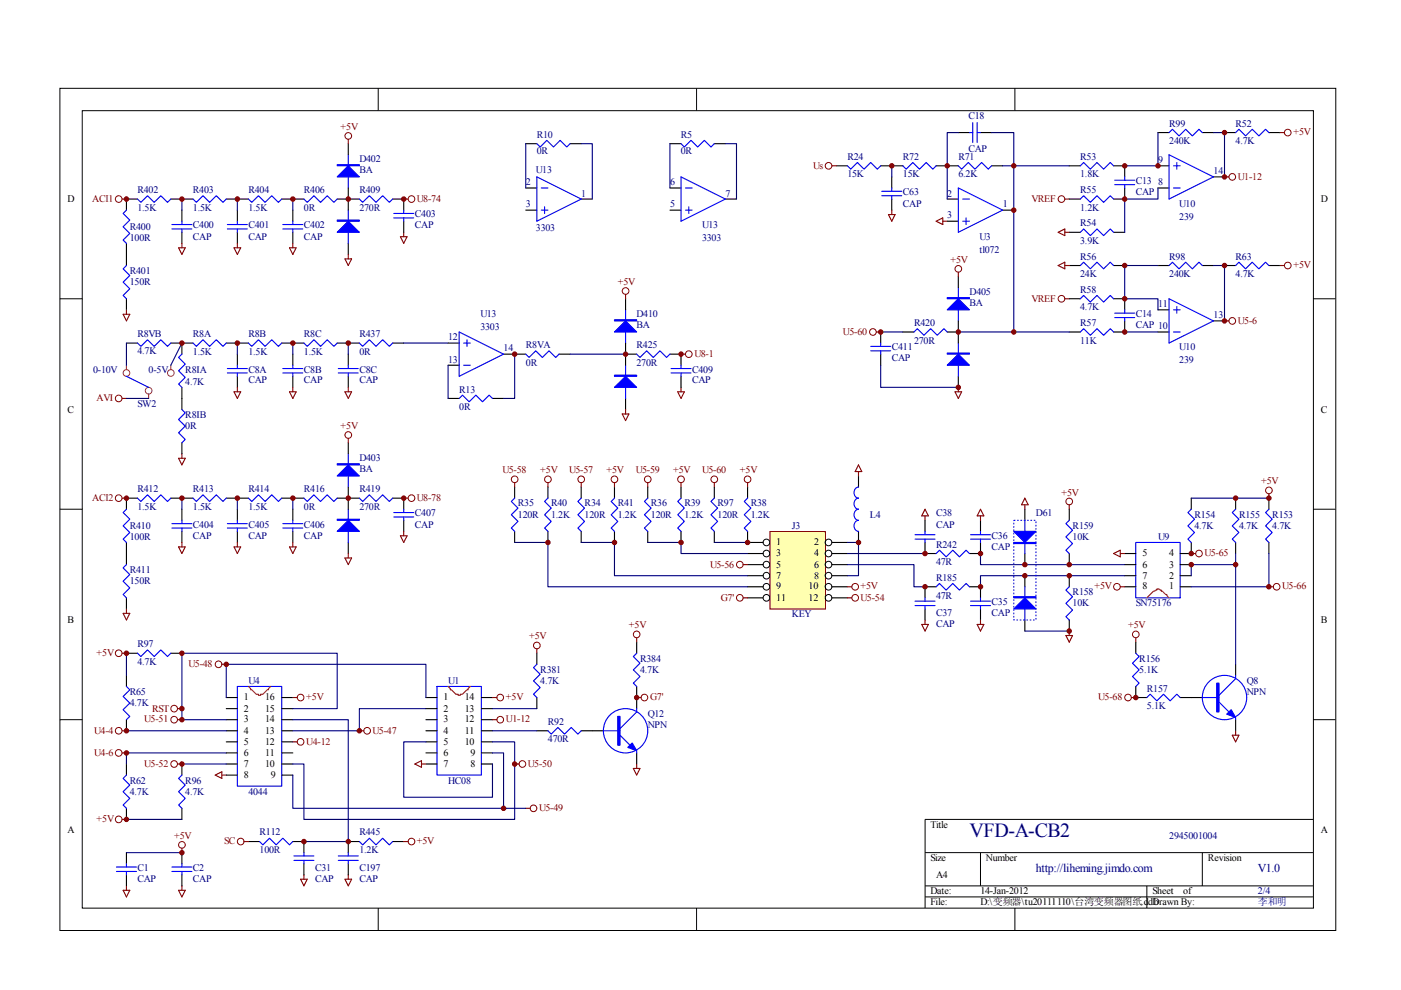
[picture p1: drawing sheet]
<svg xmlns="http://www.w3.org/2000/svg" width="297mm" height="210mm" viewBox="0 0 297 210" stroke-linecap="round" stroke-linejoin="round" font-family="sans-serif">
<g fill="none" stroke="#000" stroke-width=".21">
<path d="M12.7 18.7h270.5v178.6h-270.5zM80.2 18.7v4.7M147.7 18.7v4.7M215.2 18.7v4.7M17.4 23.5h261.1v169h-261.1zM12.7 63.3h4.7M278.4 63.3h4.7M12.7 108h4.7M278.4 108h4.7M12.7 152.6h4.7M278.4 152.6h4.7M278.4 173.7h-82.3v18.8"/>
<path d="M80.2 192.5v4.7M147.7 192.5v4.7M196.1 180.8h82.3M196.1 187.8h82.3M196.1 190.2h82.3M207.9 180.8v7M215.2 192.5v4.7M243.2 187.8v4.7M254.9 180.8v7"/>
</g>
<g fill="none" stroke="#000" stroke-width=".23">
<path d="M73.8 30.5v2.3M73.8 39.9v4.7M177.3 35.2h2.4M186.7 35.2h4.7M189.1 37.5v2.4M198.5 35.2h4.7M203.2 28.1h2.3M207.9 28.1h2.3M210.2 35.2h2.4M226.7 35.2h2.3M236.1 35.2h2.4v2.3M238.5 39.9v2.3h-2.4"/>
<path d="M245.5 39.9h2.4M245.5 35.2h2.4M245.5 28.1h2.4M254.9 28.1h2.4M257.3 37.5h2.3M259.6 28.1h2.4M269 28.1h2.4M26.8 51.6v4.7M29.2 42.2h-2.4v2.4M36.2 42.2h4.7M38.6 44.6v2.3M38.6 49.3v2.3"/>
<path d="M48 42.2h4.7M50.3 44.6v2.3M50.3 49.3v2.3M59.7 42.2h4.7M62.1 44.6v2.3M62.1 49.3v2.3M71.5 42.2h4.7M73.8 51.6v2.3M83.2 42.2h2.4v2.4M85.6 46.9v2.4M189.1 42.2v2.4M200.8 42.2h2.4"/>
<path d="M200.8 46.9h2.4M203.2 58.6v2.4M212.6 44.6h2.3M226.7 42.2h2.3M226.7 56.3h2.3M226.7 49.3h2.3M236.1 56.3h2.4M236.1 49.3h2.4M245.5 56.3h2.4M254.9 56.3h2.4M259.6 56.3h2.4M269 56.3h2.4"/>
<path d="M26.8 63.3v2.4M26.8 72.7h2.4M36.2 72.7h4.7M38.6 72.7v2.4M48 72.7h4.7M50.3 75.1v2.3M50.3 79.8v2.3M59.7 72.7h4.7M62.1 75.1v2.3M62.1 79.8v2.3M71.5 72.7h4.7M73.8 75.1v2.3"/>
<path d="M73.8 79.8v2.3M83.2 72.7h2.4M95 77.4h2.4M95 72.7h2.4M106.8 75.1h4.7M118.5 75.1h2.4M132.6 75.1h2.4M132.6 63.3v2.4M132.6 72.7v4.7M142 75.1h2.4v2.3M144.4 79.8v2.3M186.7 70.4v2.3"/>
<path d="M186.7 75.1v2.3M191.4 70.4h2.4M200.8 70.4h2.4M203.2 68v4.7M203.2 79.8v2.3M226.7 70.4h2.3M226.7 63.3h2.3M236.1 63.3h2.4v2.4M238.5 68v2.4h-2.4M245.5 70.4h2.4M245.5 65.7h2.4M257.3 68h2.3"/>
<path d="M38.6 82.1v2.4M73.8 93.9v2.3M132.6 84.5v2.3M26.8 115v4.7M29.2 105.6h-2.4v2.4M36.2 105.6h4.7M38.6 108v2.3M38.6 112.7v2.3M48 105.6h4.7M50.3 108v2.3M50.3 112.7v2.3M59.7 105.6h4.7"/>
<path d="M62.1 108v2.3M62.1 112.7v2.3M71.5 105.6h4.7M73.8 103.3v4.7M73.8 115v2.4M83.2 105.6h2.4v2.4M85.6 110.3v2.4M196.1 117.4h2.4M205.5 117.4h2.4M238.5 117.4h2.3M238.5 119.7h2.3M250.2 117.4h2.4"/>
<path d="M250.2 119.7h2.4M26.8 126.8v2.3M26.8 138.5h2.4M36.2 138.5h2.4M113.8 138.5v2.4M135 136.2v2.3M196.1 129.1v2.4M198.5 124.4h-2.4v2.4M205.5 124.4h2.4M238.5 124.4h2.3M238.5 122.1h2.3M240.8 136.2v2.3"/>
<path d="M250.2 124.4h2.4M250.2 122.1h2.4M26.8 143.2v2.3M26.8 152.6v2.3M48 147.9h2.3M48 150.2h2.3M48 152.6h2.3M48 154.9h2.3M48 157.3h2.3M48 159.6h2.3M59.7 147.9h2.4M59.7 150.2h2.4"/>
<path d="M59.7 152.6h2.4M59.7 154.9h2.4M59.7 157.3h2.4M59.7 159.6h2.4M90.3 147.9h2.4M90.3 150.2h2.4M90.3 152.6h2.4M90.3 154.9h2.4M90.3 157.3h2.4M90.3 159.6h2.4M102.1 147.9h2.3M102.1 150.2h2.3"/>
<path d="M102.1 152.6h2.3M102.1 154.9h2.3M102.1 157.3h2.3M102.1 159.6h2.3M113.8 154.9h2.4M113.8 147.9v2.3M123.2 154.9h4.7M135 145.5v4.7M135 159.6v2.4M240.8 145.5v2.4h2.4M250.2 147.9h2.4M26.8 162v2.3"/>
<path d="M26.8 171.4v2.3M38.6 162v2.3M38.6 171.4v2.3M48 162h2.3M48 164.3h2.3M52.7 178.4h2.3M59.7 162h2.4M59.7 164.3h2.4M62.1 178.4h2.3v2.4M76.2 178.4h-2.4v2.4M83.2 178.4h2.4M90.3 162h2.4"/>
<path d="M102.1 162h2.3M26.8 180.8v2.3M26.8 185.5v2.3M38.6 180.8v2.3M38.6 185.5v2.3M64.4 183.1v2.4M73.8 183.1v2.4"/>
</g>
<g fill="none" stroke="#00f" stroke-width=".23">
<path d="M73.8 32.8v7.1M179.7 35.2l.7 .7 1.4-1.4 1.4 1.4 1.4-1.4 1.4 1.4 .7-.7M189.1 39.9v.7M191.4 35.2l.7 .7 1.4-1.4 1.5 1.4 1.4-1.4 1.4 1.4 .7-.7M203.2 35.2l.7 .7 1.4-1.4 1.4 1.4 1.4-1.4 1.4 1.4 .7-.7M203.2 39.9l9.4 4.7-9.4 4.7zM205.5 28.1h.7M206.2 26v4.2M207.2 28.1h.7M207.2 26v4.2M229 35.2l.8-.7 1.4 1.4 1.4-1.4 1.4 1.4 1.4-1.4 .7 .7M236.3 39.2h4.3"/>
<path d="M236.3 38.2h4.3M238.5 37.5v.7M238.5 39.2v.7M247.9 28.1l.7-.7 1.4 1.4 1.4-1.4 1.4 1.4 1.4-1.4 .7 .7M247.9 32.8l9.4 4.7-9.4 4.7zM248.8 39.9h1.4M248.8 35.2h1.4M249.5 34.5v1.4M262 28.1l.7-.7 1.4 1.4 1.4-1.4 1.4 1.4 1.4-1.4 .7 .7M26.8 44.6l-.7 .7 1.4 1.4-1.4 1.4 1.4 1.4-1.4 1.4 .7 .7M26.8 56.3l-.7 .7 1.4 1.4-1.4 1.4 1.4 1.4-1.4 1.4 .7 .7M29.2 42.2l.7 .7 1.4-1.4 1.4 1.4 1.4-1.4 1.4 1.4 .7-.7"/>
<path d="M36.4 47.6h4.3M36.4 48.5h4.3M38.6 46.9v.7M38.6 48.5v.8M40.9 42.2l.7 .7 1.4-1.4 1.4 1.4 1.5-1.4 1.4 1.4 .7-.7M48.2 47.6h4.2M48.2 48.5h4.2M50.3 46.9v.7M50.3 48.5v.8M52.7 42.2l.7 .7 1.4-1.4 1.4 1.4 1.4-1.4 1.4 1.4 .7-.7M60 47.6h4.2M60 48.5h4.2"/>
<path d="M62.1 46.9v.7M62.1 48.5v.8M64.4 42.2l.7 .7 1.5-1.4 1.4 1.4 1.4-1.4 1.4 1.4 .7-.7M73.8 44.6v7M76.2 42.2l.7 .7 1.4-1.4 1.4 1.4 1.4-1.4 1.4 1.4 .7-.7M83.5 45.3h4.2M83.5 46.2h4.2M85.6 44.6v.7M85.6 46.2v.7M187 40.6h4.2M187 41.5h4.2M189.1 41.5v.7"/>
<path d="M204.1 42.2h1.4M204.1 46.9h1.4M204.8 46.2v1.4M229 42.2l.8-.7 1.4 1.4 1.4-1.4 1.4 1.4 1.4-1.4 .7 .7M229 56.3l.8-.7 1.4 1.4 1.4-1.4 1.4 1.4 1.4-1.4 .7 .7M229 49.3l.8-.8 1.4 1.5 1.4-1.5 1.4 1.5 1.4-1.5 .7 .8M247.9 56.3l.7-.7 1.4 1.4 1.4-1.4 1.4 1.4 1.4-1.4 .7 .7M262 56.3l.7-.7 1.4 1.4 1.4-1.4 1.4 1.4 1.4-1.4 .7 .7M29.2 72.7l.7 .7 1.4-1.4 1.4 1.4 1.4-1.4 1.4 1.4 .7-.7M38.6 75.1l-.7 .7 1.4 1.4-1.4 1.4 1.4 1.4-1.4 1.4 .7 .7M40.9 72.7l.7 .7 1.4-1.4 1.4 1.4 1.5-1.4 1.4 1.4 .7-.7M48.2 78.1h4.2"/>
<path d="M48.2 79.1h4.2M50.3 77.4v.7M50.3 79.1v.7M52.7 72.7l.7 .7 1.4-1.4 1.4 1.4 1.4-1.4 1.4 1.4 .7-.7M60 78.1h4.2M60 79.1h4.2M62.1 77.4v.7M62.1 79.1v.7M64.4 72.7l.7 .7 1.5-1.4 1.4 1.4 1.4-1.4 1.4 1.4 .7-.7M71.7 78.1h4.3M71.7 79.1h4.3M73.8 77.4v.7"/>
<path d="M73.8 79.1v.7M76.2 72.7l.7 .7 1.4-1.4 1.4 1.4 1.4-1.4 1.4 1.4 .7-.7M97.4 70.4l9.4 4.7-9.4 4.7zM98.3 77.4h1.4M98.3 72.7h1.4M99 72v1.4M111.5 75.1l.7 .7 1.4-1.4 1.4 1.4 1.4-1.4 1.4 1.4 .7-.7M132.6 65.7v7M132.6 77.4v7.1M135 75.1l.7 .7 1.4-1.4 1.4 1.4 1.4-1.4 1.4 1.4 .7-.7M142.3 78.1h4.2M142.3 79.1h4.2"/>
<path d="M144.4 77.4v.7M144.4 79.1v.7M184.6 74.4h4.2M184.6 73.4h4.2M186.7 72.7v.7M186.7 74.4v.7M193.8 70.4l.7-.7 1.4 1.4 1.4-1.4 1.4 1.4 1.4-1.4 .7 .7M203.2 61v7M203.2 72.7v7.1M229 70.4l.8-.7 1.4 1.4 1.4-1.4 1.4 1.4 1.4-1.4 .7 .7M229 63.3l.8-.7 1.4 1.4 1.4-1.4 1.4 1.4 1.4-1.4 .7 .7M236.3 67.3h4.3"/>
<path d="M236.3 66.4h4.3M238.5 65.7v.7M238.5 67.3v.7M247.9 63.3l9.4 4.7-9.4 4.7zM248.8 70.4h1.4M248.8 65.7h1.4M249.5 65v1.4M73.8 96.2v7.1M26.8 108l-.7 .7 1.4 1.4-1.4 1.4 1.4 1.4-1.4 1.4 .7 .7M26.8 119.7l-.7 .7 1.4 1.4-1.4 1.4 1.4 1.4-1.4 1.5 .7 .7M29.2 105.6l.7 .7 1.4-1.4 1.4 1.4 1.4-1.4 1.4 1.4 .7-.7M36.4 111h4.3"/>
<path d="M36.4 112h4.3M38.6 110.3v.7M38.6 112v.7M40.9 105.6l.7 .7 1.4-1.4 1.4 1.4 1.5-1.4 1.4 1.4 .7-.7M48.2 111h4.2M48.2 112h4.2M50.3 110.3v.7M50.3 112v.7M52.7 105.6l.7 .7 1.4-1.4 1.4 1.4 1.4-1.4 1.4 1.4 .7-.7M60 111h4.2M60 112h4.2M62.1 110.3v.7"/>
<path d="M62.1 112v.7M64.4 105.6l.7 .7 1.5-1.4 1.4 1.4 1.4-1.4 1.4 1.4 .7-.7M73.8 108v7M76.2 105.6l.7 .7 1.4-1.4 1.4 1.4 1.4-1.4 1.4 1.4 .7-.7M83.5 108.7h4.2M83.5 109.6h4.2M85.6 108v.7M85.6 109.6v.7M198.5 117.4l.7-.7 1.4 1.4 1.4-1.4 1.4 1.4 1.4-1.4 .7 .7M240.8 115h9.4v11.8h-9.4zM29.2 138.5l.7 .7 1.4-1.4 1.4 1.4 1.4-1.4 1.4 1.4 .7-.7M135 138.5l-.7 .7 1.4 1.4-1.4 1.4 1.4 1.4-1.4 1.4 .7 .7"/>
<path d="M194 128.4h4.2M194 127.5h4.2M196.1 126.8v.7M196.1 128.4v.7M198.5 124.4l.7-.7 1.4 1.4 1.4-1.4 1.4 1.4 1.4-1.4 .7 .7M240.8 138.5l.7 .7-1.4 1.4 1.4 1.4-1.4 1.4 1.4 1.4-.7 .7M26.8 145.5l.7 .8-1.4 1.4 1.4 1.4-1.4 1.4 1.4 1.4-.7 .7M50.3 145.5h9.4v21.2h-9.4zM92.7 145.5h9.4v18.8h-9.4zM113.8 140.9l-.7 .7 1.4 1.4-1.4 1.4 1.4 1.4-1.4 1.4 .7 .7M116.2 154.9l.7 .7 1.4-1.4 1.4 1.4 1.4-1.4 1.4 1.4 .7-.7M127.9 154.9h3.6"/>
<path d="M131.5 155.9l2.1 2.1M135 150.2v.7l-3.5 3.6M135 159.2v.4M243.2 147.9l.7-.7 1.4 1.4 1.4-1.4 1.4 1.4 1.4-1.4 .7 .7M26.8 164.3l-.7 .7 1.4 1.5-1.4 1.4 1.4 1.4-1.4 1.4 .7 .7M38.6 164.3l-.7 .7 1.4 1.5-1.4 1.4 1.4 1.4-1.4 1.4 .7 .7M55 178.4l.7 .7 1.4-1.4 1.5 1.4 1.4-1.4 1.4 1.4 .7-.7M76.2 178.4l.7 .7 1.4-1.4 1.4 1.4 1.4-1.4 1.4 1.4 .7-.7M24.7 183.8h4.2M24.7 184.8h4.2M26.8 183.1v.7M26.8 184.8v.7"/>
<path d="M36.4 183.8h4.3M36.4 184.8h4.3M38.6 183.1v.7M38.6 184.8v.7M62.3 181.5h4.3M62.3 182.4h4.3M64.4 180.8v.7M64.4 182.4v.7M71.7 181.5h4.3M71.7 182.4h4.3M73.8 180.8v.7M73.8 182.4v.7"/>
<circle cx="132.6" cy="154.9" r="4.7"/>
</g>
<g fill="none" stroke="#800000" stroke-width=".21">
<circle cx="73.8" cy="28.8" r=".71"/>
<circle cx="175.7" cy="35.2" r=".71"/>
<circle cx="261.3" cy="37.5" r=".71"/>
<circle cx="273" cy="28.1" r=".71"/>
<circle cx="25.2" cy="42.2" r=".71"/>
<circle cx="87.2" cy="42.2" r=".71"/>
<circle cx="203.2" cy="57" r=".71"/>
<circle cx="225.1" cy="42.2" r=".71"/>
<circle cx="273" cy="56.3" r=".71"/>
<circle cx="132.6" cy="61.7" r=".71"/>
<circle cx="146" cy="75.1" r=".71"/>
<circle cx="185.1" cy="70.4" r=".71"/>
<circle cx="225.1" cy="63.3" r=".71"/>
<circle cx="261.3" cy="68" r=".71"/>
<circle cx="25.2" cy="84.5" r=".71"/>
<circle cx="73.8" cy="92.2" r=".71"/>
<circle cx="25.2" cy="105.6" r=".71"/>
<circle cx="87.2" cy="105.6" r=".71"/>
<circle cx="25.2" cy="138.5" r=".71"/>
<circle cx="113.8" cy="136.9" r=".71"/>
<circle cx="135" cy="134.5" r=".7"/>
<circle cx="25.2" cy="159.6" r=".71"/>
<circle cx="25.2" cy="154.9" r=".71"/>
<circle cx="36.9" cy="152.6" r=".71"/>
<circle cx="36.9" cy="150.2" r=".71"/>
<circle cx="46.3" cy="140.8" r=".71"/>
<circle cx="63.7" cy="147.9" r=".71"/>
<circle cx="77.8" cy="154.9" r=".7"/>
<circle cx="106.1" cy="152.6" r=".71"/>
<circle cx="106.1" cy="147.9" r=".71"/>
<circle cx="136.6" cy="147.9" r=".7"/>
<circle cx="25.2" cy="173.7" r=".71"/>
<circle cx="36.9" cy="162" r=".71"/>
<circle cx="38.6" cy="179.1" r=".71"/>
<circle cx="51" cy="178.4" r=".71"/>
<circle cx="87.2" cy="178.4" r=".71"/>
<circle cx="110.8" cy="162" r=".71"/>
<circle cx="113.1" cy="171.4" r=".7"/>
</g>
<g fill="none" stroke="#800000" stroke-width=".23">
<path d="M73.8 29.5v1M176.4 35.2h.9M259.6 37.5h1M271.4 28.1h.9M25.9 42.2h.9M37.9 52.5h1.4l-.7 1.4zM38.6 51.6v.9M49.6 52.5h1.4l-.7 1.4zM50.3 51.6v.9M61.4 52.5h1.4l-.7 1.4zM62.1 51.6v.9M73.1 54.9h1.4l-.7 1.4z"/>
<path d="M73.8 53.9v1M84.9 50.2h1.4l-.7 1.4zM85.6 42.2h.9M85.6 49.3v.9M188.4 45.5h1.4l-.7 1.4zM189.1 44.6v.9M198.5 46.9l1.4-.7v1.4zM199.9 46.9h.9M203.2 57.7v.9M224.3 49.3l1.5-.8v1.5zM224.3 56.3l1.5-.7v1.4zM225.8 42.2h.9"/>
<path d="M225.8 49.3h.9M225.8 56.3h.9M271.4 56.3h.9M26.1 66.6h1.4l-.7 1.4zM26.8 65.7v.9M132.6 62.4v.9M144.4 75.1h.9M185.8 70.4h.9M225.8 63.3h.9M259.6 68h1M25.9 84.5h.9M37.9 97.2h1.4l-.7 1.4z"/>
<path d="M38.6 96.2v1M49.6 83.1h1.4l-.7 1.4zM50.3 82.1v1M61.4 83.1h1.4l-.7 1.4zM62.1 82.1v1M73.1 83.1h1.4l-.7 1.4zM73.8 82.1v1M73.8 92.9v1M131.9 87.8h1.4l-.7 1.4zM132.6 86.8v1M143.7 83.1h1.4l-.7 1.4zM144.4 82.1v1"/>
<path d="M202.5 83.1h1.4l-.7 1.4zM203.2 82.1v1M25.9 105.6h.9M37.9 116h1.4l-.7 1.4zM38.6 115v1M49.6 116h1.4l-.7 1.4zM50.3 115v1M61.4 116h1.4l-.7 1.4zM62.1 115v1M73.1 118.3h1.4l-.7 1.4zM73.8 117.4v.9M84.9 113.6h1.4l-.7 1.4z"/>
<path d="M85.6 112.7v.9M85.6 105.6h.9M25.9 138.5h.9M26.1 130h1.4l-.7 1.5zM26.8 129.1v.9M113.8 137.6v.9M135 135.2v1M25.9 154.9h.9M25.9 159.6h.9M37.6 152.6h1M37.6 150.2h1M47 140.9h1"/>
<path d="M62.1 147.9h.9M76.2 154.9h.9M104.4 147.9h1M104.4 152.6h1M135 147.9h.9M25.9 173.7h.9M37.6 162h1M38.6 179.8v1M45.6 164.3l1.4-.7v1.4zM47 164.3h1M51.7 178.4h1M85.6 178.4h.9"/>
<path d="M88 162l1.4-.7v1.4zM89.4 162h.9M109.1 162h1M111.5 171.4h.9M134.3 162.9h1.4l-.7 1.4zM135 162v.9M26.1 188.8h1.4l-.7 1.4zM26.8 187.8v1M37.9 188.8h1.4l-.7 1.4zM38.6 187.8v1M63.7 186.4h1.4l-.7 1.4zM64.4 185.5v.9"/>
<path d="M73.1 186.4h1.4l-.7 1.4zM73.8 185.5v.9"/>
</g>
<g fill="#00f" stroke="#00f" stroke-width=".23">
<path d="M71.5 49.3l2.3-2.4 2.4 2.4z"/>
<path d="M71.5 37.5l2.3-2.3 2.4 2.3z"/>
<path d="M130.3 82.1l2.3-2.3 2.4 2.3z"/>
<path d="M130.3 70.4l2.3-2.4 2.4 2.4z"/>
<path d="M71.5 112.7l2.3-2.4 2.4 2.4z"/>
<path d="M71.5 100.9l2.3-2.3 2.4 2.3z"/>
<path d="M200.8 77.4l2.4-2.3 2.3 2.3z"/>
<path d="M200.8 65.7l2.4-2.4 2.3 2.4z"/>
<path d="M134 157.5l1 1.7-1.9-.7z"/>
<path d="M71.5 46.7h4.7v.2h-4.7z" fill-rule="evenodd"/>
<path d="M71.5 34.9h4.7v.3h-4.7z" fill-rule="evenodd"/>
<path d="M130.3 79.5h4.7v.3h-4.7z" fill-rule="evenodd"/>
<path d="M130.3 67.8h4.7v.2h-4.7z" fill-rule="evenodd"/>
<path d="M71.5 110.1h4.7v.2h-4.7z" fill-rule="evenodd"/>
<path d="M71.5 98.3h4.7v.3h-4.7z" fill-rule="evenodd"/>
<path d="M200.8 74.9h4.7v.2h-4.7z" fill-rule="evenodd"/>
<path d="M200.8 63.1h4.7v.2h-4.7z" fill-rule="evenodd"/>
<path d="M131 151.9h.5v6.1h-.5z" fill-rule="evenodd"/>
</g>
<g fill="none" stroke="#000080" stroke-width=".23">
<path d="M189.1 35.2v2.3M203.2 28.1h-2.4v14.1M210.2 28.1h4.7v42.3h11.8M212.6 35.2h14.1M245.5 28.1v7.1h-7M245.5 39.9v2.3h-7v7.1M257.3 28.1h2.3v9.4M38.6 42.2v2.4M50.3 42.2v2.4M62.1 42.2v2.4M245.5 56.3h-7v7h7v2.4M257.3 56.3h2.3v11.7"/>
<path d="M50.3 72.7v2.4M62.1 72.7v2.4M73.8 72.7v2.4M85.6 72.7h9.4M120.9 75.1h11.7M186.7 77.4v4.7h16.5M186.7 70.4h4.7M203.2 70.4h11.7M238.5 70.4h7M38.6 105.6v2.4M50.3 105.6v2.4M62.1 105.6v2.4"/>
<path d="M26.8 138.5v4.7M26.8 154.9h21.2M48 147.9v-7h42.3v7M48 159.6h-21.2v2.4M62.1 150.2h9.4v-11.7h-32.9v14.1h9.4M62.1 152.6h11.7v25.8h-9.4M90.3 150.2h-14.1v4.7h-14.1M90.3 157.3h-4.7v11.7h18.8v-7M104.4 159.6h2.4v11.8h-44.7v-7.1M104.4 157.3h4.7v16.4h-44.7v-11.7h-2.3M104.4 154.9h9.4M104.4 150.2h9.4"/>
<path d="M26.8 173.7h11.8M38.6 162h9.4M106.8 171.4h4.7M26.8 180.8h11.8"/>
</g>
<g fill="#800000" stroke="#800000" stroke-width=".21">
<circle cx="38.6" cy="105.6" r=".47"/>
<circle cx="50.3" cy="105.6" r=".47"/>
<circle cx="62.1" cy="105.6" r=".47"/>
<circle cx="73.8" cy="105.6" r=".47"/>
<circle cx="85.6" cy="105.6" r=".47"/>
<circle cx="200.8" cy="35.2" r=".47"/>
<circle cx="189.1" cy="35.2" r=".47"/>
<circle cx="214.9" cy="35.2" r=".47"/>
<circle cx="214.9" cy="44.6" r=".47"/>
<circle cx="238.5" cy="35.2" r=".47"/>
<circle cx="245.5" cy="35.2" r=".47"/>
<circle cx="238.5" cy="63.3" r=".47"/>
<circle cx="238.5" cy="56.3" r=".47"/>
<circle cx="238.5" cy="42.2" r=".47"/>
<circle cx="238.5" cy="70.4" r=".47"/>
<circle cx="259.6" cy="28.1" r=".47"/>
<circle cx="259.6" cy="56.3" r=".47"/>
<circle cx="259.6" cy="37.5" r=".47"/>
<circle cx="259.6" cy="68" r=".47"/>
<circle cx="186.7" cy="70.4" r=".47"/>
<circle cx="203.2" cy="82.1" r=".47"/>
<circle cx="214.9" cy="70.4" r=".47"/>
<circle cx="203.2" cy="70.4" r=".47"/>
<circle cx="48" cy="140.8" r=".47"/>
<circle cx="38.6" cy="152.6" r=".47"/>
<circle cx="38.6" cy="150.2" r=".47"/>
<circle cx="38.6" cy="138.5" r=".47"/>
<circle cx="26.8" cy="138.5" r=".47"/>
<circle cx="26.8" cy="154.9" r=".47"/>
<circle cx="76.2" cy="154.9" r=".47"/>
<circle cx="26.8" cy="159.6" r=".47"/>
<circle cx="38.6" cy="180.8" r=".47"/>
<circle cx="26.8" cy="173.7" r=".47"/>
<circle cx="38.6" cy="162" r=".47"/>
<circle cx="73.8" cy="178.4" r=".47"/>
<circle cx="64.4" cy="178.4" r=".47"/>
<circle cx="109.1" cy="162" r=".47"/>
<circle cx="106.8" cy="171.4" r=".47"/>
<circle cx="135" cy="147.9" r=".47"/>
</g>
<path d="M243.2 126.8l.2-.3a3.8 3.8 0 0 1 1.9-1.4v-.2h.4l.5 .2v.2h.3l.7 .8h.2v.2l.5 .5M52.7 145.5l.4 .5v.3h.3l.5 .4a.74 .74 0 0 0 .9 .5v.2h.5v-.2a.74 .74 0 0 0 .9-.5l.5-.4h.2v-.3l.5-.5M95 145.5l.5 .5v.3h.2l.5 .4a.74 .74 0 0 0 .9 .5v.2h.5v-.2a.74 .74 0 0 0 .9-.5l.5-.4h.2v-.3l.5-.5" fill="none" stroke="#f00" stroke-width=".23"/>
<path d="M163.3 112.8h11.7v16.3h-11.7z" fill="#ffffb0"/>
<g fill="none" stroke="#800000" stroke-width=".21">
<path d="M163.2 112.7h11.8v16.4h-11.8z"/>
<circle cx="109.1" cy="101.6" r=".71"/>
<circle cx="116.2" cy="101.6" r=".71"/>
<circle cx="123.2" cy="101.6" r=".71"/>
<circle cx="130.3" cy="101.6" r=".71"/>
<circle cx="137.3" cy="101.6" r=".71"/>
<circle cx="144.4" cy="101.6" r=".71"/>
<circle cx="151.4" cy="101.6" r=".71"/>
<circle cx="156.9" cy="119.7" r=".7"/>
<circle cx="158.5" cy="101.6" r=".71"/>
<circle cx="226.7" cy="106.3" r=".71"/>
<circle cx="254.2" cy="117.4" r=".7"/>
<circle cx="269" cy="104" r=".7"/>
<circle cx="156.9" cy="126.8" r=".71"/>
<circle cx="181.3" cy="126.8" r=".71"/>
<circle cx="181.3" cy="124.4" r=".71"/>
<circle cx="236.8" cy="124.4" r=".71"/>
<circle cx="240.8" cy="134.5" r=".7"/>
<circle cx="270.7" cy="124.4" r=".7"/>
<circle cx="63.7" cy="157.3" r=".71"/>
<circle cx="239.2" cy="147.9" r=".7"/>
</g>
<g fill="none" stroke="#000" stroke-width=".21">
<circle cx="162.5" cy="115" r=".71"/>
<circle cx="162.5" cy="119.7" r=".71"/>
<circle cx="162.5" cy="117.4" r=".71"/>
<circle cx="175.7" cy="115" r=".7"/>
<circle cx="175.7" cy="119.7" r=".7"/>
<circle cx="175.7" cy="117.4" r=".7"/>
<circle cx="162.5" cy="126.8" r=".71"/>
<circle cx="162.5" cy="124.4" r=".71"/>
<circle cx="162.5" cy="122.1" r=".71"/>
<circle cx="175.7" cy="126.8" r=".71"/>
<circle cx="175.7" cy="124.4" r=".7"/>
<circle cx="175.7" cy="122.1" r=".7"/>
</g>
<g fill="none" stroke="#000" stroke-width=".23">
<path d="M111.5 39.9h2.3M111.5 30.5h2.3M120.9 30.5h2.3M142 39.9h2.4M142 30.5h2.4M151.4 30.5h2.4M111.5 44.6h2.3M123.2 42.2h2.4M142 44.6h2.4M153.8 42.2h2.4M38.6 84.5v2.3M38.6 93.9v2.3"/>
<path d="M95 84.5h2.4M104.4 84.5h2.4M109.1 103.3v2.3M109.1 112.7v2.3M116.2 103.3v2.3M116.2 112.7v2.3M123.2 103.3v2.3M123.2 112.7v2.3M130.3 103.3v2.3M130.3 112.7v2.3M137.3 103.3v2.3M137.3 112.7v2.3"/>
<path d="M144.4 103.3v2.3M144.4 112.7v2.3M151.4 103.3v2.3M151.4 112.7v2.3M158.5 112.7v2.3h3.3M158.5 117.4h3.3M158.5 119.7h3.3M158.5 103.3v2.3M176.4 115h3.3M176.4 117.4h3.3M176.4 119.7h3.3M182 100.9v2.4"/>
<path d="M182 112.7v2.3M196.1 110.3v2.4M196.1 115v2.4M207.9 110.3v2.4M207.9 115v2.4M217.3 108v2.3M217.3 117.4v2.3M226.7 108v2.3M226.7 117.4v2.3M252.6 105.6v2.4M252.6 115v2.4M262 105.6v2.4"/>
<path d="M262 115v2.4M269 105.6v2.4M269 115v2.4M158.5 122.1h3.3M158.5 124.4h3.3M158.5 126.8h3.3M176.4 122.1h3.3M176.4 124.4h3.3M176.4 126.8h3.3M207.9 124.4v2.4M207.9 129.1v2.4M217.3 122.1v2.3"/>
<path d="M217.3 131.5v2.3M226.7 122.1v2.3M226.7 131.5v2.3M252.6 147.9h2.3M262 140.9v2.3M262 152.6v2.3"/>
</g>
<g fill="none" stroke="#00f" stroke-width=".23">
<path d="M113.8 30.5l.7 .7 1.4-1.4 1.4 1.4 1.5-1.4 1.4 1.4 .7-.7M113.8 37.5l9.4 4.7-9.4 4.7zM114.8 39.9h1.4M144.4 30.5l.7 .7 1.4-1.4 1.4 1.4 1.4-1.4 1.4 1.4 .7-.7M144.4 37.5l9.4 4.7-9.4 4.7zM145.3 39.9h1.4M114.8 44.6h1.4M115.5 43.9v1.4M145.3 44.6h1.4M146 43.9v1.4M26.8 79.8l4.7 2.3M38.6 86.8l.7 .7-1.4 1.4 1.4 1.5-1.4 1.4 1.4 1.4-.7 .7"/>
<path d="M97.4 84.5l.7-.7 1.4 1.4 1.4-1.4 1.4 1.4 1.4-1.4 .7 .7M109.1 105.6l-.7 .7 1.4 1.4-1.4 1.4 1.4 1.5-1.4 1.4 .7 .7M116.2 105.6l-.7 .7 1.4 1.4-1.4 1.4 1.4 1.5-1.4 1.4 .7 .7M123.2 105.6l-.7 .7 1.4 1.4-1.4 1.4 1.4 1.5-1.4 1.4 .7 .7M130.3 105.6l-.7 .7 1.4 1.4-1.4 1.4 1.4 1.5-1.4 1.4 .7 .7M137.3 105.6l-.7 .7 1.4 1.4-1.4 1.4 1.4 1.5-1.4 1.4 .7 .7M144.4 105.6l-.7 .7 1.4 1.4-1.4 1.4 1.4 1.5-1.4 1.4 .7 .7M151.4 105.6l-.7 .7 1.5 1.4-1.5 1.4 1.5 1.5-1.5 1.4 .7 .7M158.5 105.6l-.7 .7 1.4 1.4-1.4 1.4 1.4 1.5-1.4 1.4 .7 .7M182 103.3a1.2 1.2 0 0 0-.9 1.1 1.2 1.2 0 0 0 .9 1.2 1.2 1.2 0 0 0-.9 1.2 1.2 1.2 0 0 0 .9 1.2 1.21 1.21 0 0 0-.9 1.1 1.21 1.21 0 0 0 .9 1.2 1.2 1.2 0 0 0-.9 1.2 1.2 1.2 0 0 0 .9 1.2M194 113.4h4.2M194 114.3h4.2"/>
<path d="M196.1 112.7v.7M196.1 114.3v.7M205.8 113.4h4.2M205.8 114.3h4.2M207.9 112.7v.7M207.9 114.3v.7M217.3 110.3v7.1M226.7 110.3l-.7 .7 1.4 1.4-1.4 1.4 1.4 1.5-1.4 1.4 .7 .7M252.6 108l-.7 .7 1.4 1.4-1.4 1.4 1.4 1.4-1.4 1.4 .7 .7M262 108l-.7 .7 1.4 1.4-1.4 1.4 1.4 1.4-1.4 1.4 .7 .7M269 108l-.7 .7 1.4 1.4-1.4 1.4 1.4 1.4-1.4 1.4 .7 .7M205.8 127.5h4.2"/>
<path d="M205.8 128.4h4.2M207.9 126.8v.7M207.9 128.4v.7M217.3 124.4v7.1M226.7 124.4l-.7 .7 1.4 1.4-1.4 1.4 1.4 1.4-1.4 1.5 .7 .7M254.9 147.9h3.5M258.4 148.8l2.2 2.1M262 143.2v.7l-3.6 3.5M262 152.1v.5"/>
<circle cx="259.6" cy="147.9" r="4.7"/>
</g>
<g fill="none" stroke="#800000" stroke-width=".23">
<path d="M182 98.6l.7 1.4h-1.4zM182 100v.9M109.1 102.3v1M116.2 102.3v1M123.2 102.3v1M130.3 102.3v1M137.3 102.3v1M144.4 102.3v1M151.4 102.3v1M157.6 119.7h.9M158.5 102.3v1M196.1 109.4v.9"/>
<path d="M196.1 108l.7 1.4h-1.4zM207.9 109.4v.9M207.9 108l.7 1.4h-1.4zM217.3 105.6l.7 1.4h-1.4zM217.3 107v1M226.7 107v1M236.1 117.4l1.4-.7v1.4zM237.5 117.4h1M252.6 117.4h.9M269 104.7v.9M157.6 126.8h.9M179.7 124.4h.9"/>
<path d="M179.7 126.8h.9M195.4 132.4h1.4l-.7 1.4zM196.1 131.5v.9M207.2 132.4h1.4l-.7 1.4zM207.9 131.5v.9M226 134.7h1.4l-.7 1.5zM226.7 133.8v.9M237.5 124.4h1M240.8 135.2v1M269 124.4h1M62.1 157.3h.9M239.9 147.9h.9"/>
<path d="M261.3 155.9h1.4l-.7 1.4zM262 154.9v1"/>
</g>
<g fill="#800000" stroke="#800000" stroke-width=".21">
<circle cx="252.6" cy="117.4" r=".47"/>
<circle cx="252.6" cy="119.7" r=".47"/>
<circle cx="269" cy="124.4" r=".47"/>
<circle cx="269" cy="105.6" r=".47"/>
<circle cx="262" cy="105.6" r=".47"/>
<circle cx="240.8" cy="147.9" r=".47"/>
<circle cx="262" cy="119.7" r=".47"/>
<circle cx="207.9" cy="117.4" r=".47"/>
<circle cx="226.7" cy="119.7" r=".47"/>
<circle cx="217.3" cy="119.7" r=".47"/>
<circle cx="207.9" cy="124.4" r=".47"/>
<circle cx="226.7" cy="122.1" r=".47"/>
<circle cx="217.3" cy="122.1" r=".47"/>
<circle cx="196.1" cy="117.4" r=".47"/>
<circle cx="196.1" cy="124.4" r=".47"/>
<circle cx="158.5" cy="115" r=".47"/>
<circle cx="144.4" cy="115" r=".47"/>
<circle cx="130.3" cy="115" r=".47"/>
<circle cx="116.2" cy="115" r=".47"/>
<circle cx="226.7" cy="133.8" r=".47"/>
<circle cx="182" cy="115" r=".47"/>
<circle cx="50.3" cy="72.7" r=".47"/>
<circle cx="62.1" cy="72.7" r=".47"/>
<circle cx="73.8" cy="72.7" r=".47"/>
<circle cx="132.6" cy="75.1" r=".47"/>
<circle cx="144.4" cy="75.1" r=".47"/>
<circle cx="38.6" cy="72.7" r=".47"/>
<circle cx="26.8" cy="105.6" r=".47"/>
<circle cx="109.1" cy="75.1" r=".47"/>
<circle cx="26.8" cy="42.2" r=".47"/>
<circle cx="38.6" cy="42.2" r=".47"/>
<circle cx="50.3" cy="42.2" r=".47"/>
<circle cx="62.1" cy="42.2" r=".47"/>
<circle cx="73.8" cy="42.2" r=".47"/>
<circle cx="85.6" cy="42.2" r=".47"/>
</g>
<g fill="none" stroke="#000080" stroke-width=".23">
<path d="M111.5 30.5v9.4M123.2 30.5h2.4v11.7M142 30.5v9.4M153.8 30.5h2.4v11.7M26.8 72.7v4.7M38.6 72.7l-2.4 4.7M95 77.4v7.1M109.1 75.1v9.4h-2.3M26.8 84.5h4.7M109.1 115h7.1v9.4h42.3M123.2 115h7.1v7.1h28.2M137.3 115h7.1v2.4h14.1"/>
<path d="M151.4 115h7.1M179.7 119.7h14.1v4.7h2.3M179.7 115h2.3v7.1h-2.3M179.7 117.4h16.4M207.9 117.4v2.3h30.6M252.6 105.6h16.4M262 117.4v2.3h-9.4v2.4M262 119.7v21.2M269 117.4v7h-16.4M217.3 133.8h9.4M238.5 122.1h-30.6v2.3"/>
</g>
<g fill="#00f" stroke="#00f" stroke-width=".23">
<path d="M261 150.5l1 1.6-1.9-.7z"/>
<path d="M214.9 129.1l2.4-2.3 2.3 2.3z"/>
<path d="M214.9 112.7h4.7l-2.3 2.3z"/>
<path d="M258 144.8h.4v6.1h-.4z" fill-rule="evenodd"/>
<path d="M214.9 126.5h4.7v.3h-4.7z" fill-rule="evenodd"/>
<path d="M214.9 115h4.7v.3h-4.7z" fill-rule="evenodd"/>
</g>
<path d="M214.9 110.3h4.7v21.2h-4.7v-21.2" fill="none" stroke="#00f" stroke-width=".21" stroke-dasharray=".4 .4 .4 .4 .4 .4 .4 .4" stroke-linecap="butt"/>
<g fill="none" stroke="#a1006a" stroke-width=".21">
<circle cx="26.8" cy="79.1" r=".71"/>
<circle cx="36.2" cy="79.1" r=".71"/>
<circle cx="31.5" cy="82.8" r=".71"/>
</g>
<path d="M26.8 77.4v1M36.2 77.4v1M31.5 83.5v1" fill="none" stroke="#a1006a" stroke-width=".23"/>
<text font-size="4.2" fill="#000080" x="205.6" y="177.4">VFD-A-CB2</text>
<g font-size="2.5" fill="#000080">
<text x="219.6" y="184.8">http://liheming.jimdo.com</text>
<text x="266.7" y="184.8">V1.0</text>
</g>
<g font-size="2.1" fill="#800000">
<text x="72.2" y="27.5">+5V</text>
<text x="274.2" y="28.7">+5V</text>
<text x="172.4" y="35.7">Us</text>
<text x="262.5" y="38.1">U1-12</text>
<text x="19.6" y="42.8">ACI1</text>
<text x="88.4" y="42.8">U8-74</text>
<text x="218.7" y="42.8">VREF</text>
<text x="201.5" y="55.7">+5V</text>
<text x="274.2" y="56.9">+5V</text>
<text x="131" y="60.5">+5V</text>
<text x="218.7" y="63.9">VREF</text>
<text x="178.7" y="71">U5-60</text>
<text x="262.5" y="68.7">U5-6</text>
<text x="147.2" y="75.7">U8-1</text>
<text x="20.5" y="85.1">AVI</text>
<text x="72.2" y="90.9">+5V</text>
<text x="106.5" y="100.3">U5-58</text>
<text x="114.6" y="100.3">+5V</text>
<text x="120.6" y="100.3">U5-57</text>
<text x="128.6" y="100.3">+5V</text>
<text x="134.8" y="100.3">U5-59</text>
<text x="142.7" y="100.3">+5V</text>
<text x="148.8" y="100.3">U5-60</text>
<text x="156.9" y="100.3">+5V</text>
<text x="19.6" y="106.2">ACI2</text>
<text x="88.4" y="106.2">U8-78</text>
<text x="225" y="105.1">+5V</text>
<text x="267.4" y="102.7">+5V</text>
<text x="255.4" y="118">U5-65</text>
<text x="150.5" y="120.3">U5-56</text>
<text x="182.5" y="125">+5V</text>
<text x="232.1" y="125">+5V</text>
<text x="271.9" y="125">U5-66</text>
<text x="152.8" y="127.4">G7'</text>
<text x="182.5" y="127.4">U5-54</text>
<text x="112.2" y="135.6">+5V</text>
<text x="133.3" y="133.2">+5V</text>
<text x="239.2" y="133.2">+5V</text>
<text x="20.5" y="139.1">+5V</text>
<text x="40" y="141.5">U5-48</text>
<text x="64.9" y="148.5">+5V</text>
<text x="107.3" y="148.5">+5V</text>
<text x="137.8" y="148.5">G7'</text>
<text x="232.8" y="148.5">U5-68</text>
<text x="20" y="155.5">U4-4</text>
<text x="30.6" y="153.2">U5-51</text>
<text x="32.3" y="150.9">RST</text>
<text x="79" y="155.5">U5-47</text>
<text x="107.3" y="153.2">U1-12</text>
<text x="20" y="160.3">U4-6</text>
<text x="64.9" y="157.9">U4-12</text>
<text x="30.6" y="162.6">U5-52</text>
<text x="111.9" y="162.6">U5-50</text>
<text x="114.3" y="172">U5-49</text>
<text x="20.5" y="174.3">+5V</text>
<text x="36.9" y="177.9">+5V</text>
<text x="47.5" y="179">SC</text>
<text x="88.4" y="179">+5V</text>
</g>
<g font-size="2.1" fill="#000080">
<text x="113.8" y="29.2">R10</text>
<text x="144.4" y="29.2">R5</text>
<text x="205.3" y="25.2">C18</text>
<text x="247.9" y="26.9">R99</text>
<text x="262" y="26.9">R52</text>
<text x="76.2" y="34.4">D402</text>
<text x="113.8" y="32.7">0R</text>
<text x="144.4" y="32.7">0R</text>
<text x="179.7" y="33.9">R24</text>
<text x="191.4" y="33.9">R72</text>
<text x="203.2" y="33.9">R71</text>
<text x="205.3" y="32.3">CAP</text>
<text x="229" y="33.9">R53</text>
<text x="245.5" y="34.6">9</text>
<text x="247.9" y="30.6">240K</text>
<text x="262" y="30.6">4.7K</text>
<text x="29.1" y="40.9">R402</text>
<text x="40.9" y="40.9">R403</text>
<text x="52.7" y="40.9">R404</text>
<text x="64.4" y="40.9">R406</text>
<text x="76.2" y="40.9">R409</text>
<text x="76.2" y="36.7">BA</text>
<text x="111.5" y="39.3">2</text>
<text x="113.6" y="36.7">U13</text>
<text x="123.2" y="41.7">1</text>
<text x="142.1" y="39.3">6</text>
<text x="153.8" y="41.7">7</text>
<text x="179.7" y="37.6">15K</text>
<text x="191.4" y="37.6">15K</text>
<text x="191.4" y="41.4">C63</text>
<text x="200.8" y="41.7">2</text>
<text x="203.2" y="37.6">6.2K</text>
<text x="229" y="37.6">1.8K</text>
<text x="229" y="40.9">R55</text>
<text x="240.8" y="39">C13</text>
<text x="240.8" y="41.4">CAP</text>
<text x="245.5" y="39.3">8</text>
<text x="257.3" y="36.9">14</text>
<text x="29.1" y="44.7">1.5K</text>
<text x="40.9" y="44.7">1.5K</text>
<text x="52.7" y="44.7">1.5K</text>
<text x="64.4" y="44.7">0R</text>
<text x="76.2" y="44.7">270R</text>
<text x="88" y="46.1">C403</text>
<text x="111.5" y="44">3</text>
<text x="142.1" y="44">5</text>
<text x="191.4" y="43.8">CAP</text>
<text x="200.8" y="46.3">3</text>
<text x="212.6" y="44">1</text>
<text x="229" y="44.7">1.2K</text>
<text x="250" y="43.8">U10</text>
<text x="250" y="46.6">239</text>
<text x="27.5" y="48.7">R400</text>
<text x="27.5" y="51.1">100R</text>
<text x="40.9" y="48.4">C400</text>
<text x="40.9" y="50.8">CAP</text>
<text x="52.7" y="48.4">C401</text>
<text x="52.7" y="50.8">CAP</text>
<text x="64.4" y="48.4">C402</text>
<text x="64.4" y="50.8">CAP</text>
<text x="88" y="48.4">CAP</text>
<text x="113.6" y="49">3303</text>
<text x="148.8" y="48.4">U13</text>
<text x="148.8" y="51.1">3303</text>
<text x="207.7" y="50.8">U3</text>
<text x="207.7" y="53.6">tl072</text>
<text x="229" y="48">R54</text>
<text x="229" y="51.7">3.9K</text>
<text x="27.5" y="58.1">R401</text>
<text x="229" y="55">R56</text>
<text x="229" y="58.8">24K</text>
<text x="247.9" y="55">R98</text>
<text x="247.9" y="58.8">240K</text>
<text x="262" y="55">R63</text>
<text x="262" y="58.8">4.7K</text>
<text x="27.5" y="60.5">150R</text>
<text x="205.6" y="62.5">D405</text>
<text x="205.6" y="64.9">BA</text>
<text x="229" y="62.1">R58</text>
<text x="229" y="65.8">4.7K</text>
<text x="245.5" y="65.1">11</text>
<text x="29.1" y="71.5">R8VB</text>
<text x="40.9" y="71.5">R8A</text>
<text x="52.7" y="71.5">R8B</text>
<text x="64.4" y="71.5">R8C</text>
<text x="76.2" y="71.5">R437</text>
<text x="101.9" y="67.2">U13</text>
<text x="101.9" y="70">3303</text>
<text x="135" y="67.2">D410</text>
<text x="135" y="69.6">BA</text>
<text x="193.8" y="69.1">R420</text>
<text x="229" y="69.1">R57</text>
<text x="240.8" y="67.2">C14</text>
<text x="240.8" y="69.6">CAP 10</text>
<text x="257.3" y="67.5">13</text>
<text x="29.1" y="75">4.7K</text>
<text x="40.9" y="75.2">1.5K</text>
<text x="52.7" y="75.2">1.5K</text>
<text x="64.4" y="75.2">1.5K</text>
<text x="76.2" y="75.2">0R</text>
<text x="95" y="72.2">12</text>
<text x="95" y="76.9">13</text>
<text x="106.8" y="74.5">14</text>
<text x="111.5" y="73.8">R8VA</text>
<text x="111.5" y="77.6">0R</text>
<text x="135" y="73.8">R425</text>
<text x="135" y="77.6">270R</text>
<text x="189.1" y="74.3">C411</text>
<text x="189.1" y="76.6">CAP</text>
<text x="193.8" y="72.9">270R</text>
<text x="229" y="72.9">11K</text>
<text x="250" y="74.3">U10</text>
<text x="250" y="77.1">239</text>
<text x="19.7" y="79.2">0-10V</text>
<text x="31.5" y="79.2">0-5V</text>
<text x="39.3" y="79.2">R8IA</text>
<text x="39.3" y="81.5">4.7K</text>
<text x="52.7" y="79">C8A</text>
<text x="52.7" y="81.3">CAP</text>
<text x="64.4" y="79">C8B</text>
<text x="64.4" y="81.3">CAP</text>
<text x="76.2" y="79">C8C</text>
<text x="76.2" y="81.3">CAP</text>
<text x="97.4" y="83.2">R13</text>
<text x="146.7" y="79">C409</text>
<text x="146.7" y="81.3">CAP</text>
<text x="29.1" y="86.3">SW2</text>
<text x="39.3" y="88.6">R8IB</text>
<text x="97.4" y="87">0R</text>
<text x="39.3" y="90.9">0R</text>
<text x="76.2" y="97.8">D403</text>
<text x="76.2" y="100.1">BA</text>
<text x="29.1" y="104.3">R412</text>
<text x="40.9" y="104.3">R413</text>
<text x="52.7" y="104.3">R414</text>
<text x="64.4" y="104.3">R416</text>
<text x="76.2" y="104.3">R419</text>
<text x="109.8" y="107.4">R35</text>
<text x="116.8" y="107.4">R40</text>
<text x="124" y="107.4">R34</text>
<text x="131" y="107.4">R41</text>
<text x="138" y="107.4">R36</text>
<text x="145.1" y="107.4">R39</text>
<text x="152.1" y="107.4">R97</text>
<text x="159.2" y="107.4">R38</text>
<text x="27.5" y="112.1">R410</text>
<text x="29.1" y="108.1">1.5K</text>
<text x="40.9" y="108.1">1.5K</text>
<text x="40.9" y="111.9">C404</text>
<text x="52.7" y="108.1">1.5K</text>
<text x="52.7" y="111.9">C405</text>
<text x="64.4" y="108.1">0R</text>
<text x="64.4" y="111.9">C406</text>
<text x="76.2" y="108.1">270R</text>
<text x="88" y="109.5">C407</text>
<text x="88" y="111.9">CAP</text>
<text x="109.8" y="109.7">120R</text>
<text x="116.8" y="109.7">1.2K</text>
<text x="124" y="109.7">120R</text>
<text x="131" y="109.7">1.2K</text>
<text x="138" y="109.7">120R</text>
<text x="145.1" y="109.7">1.2K</text>
<text x="152.1" y="109.7">120R</text>
<text x="159.2" y="109.7">1.2K</text>
<text x="167.9" y="112.1">J3</text>
<text x="184.4" y="109.7">L4</text>
<text x="198.5" y="109.5">C38</text>
<text x="198.5" y="111.9">CAP</text>
<text x="219.6" y="109.5">D61</text>
<text x="227.4" y="112.1">R159</text>
<text x="253.2" y="109.7">R154</text>
<text x="253.2" y="112.1">4.7K</text>
<text x="262.7" y="109.7">R155</text>
<text x="262.7" y="112.1">4.7K</text>
<text x="269.7" y="109.7">R153</text>
<text x="269.7" y="112.1">4.7K</text>
<text x="27.5" y="114.5">100R</text>
<text x="40.9" y="114.2">CAP</text>
<text x="52.7" y="114.2">CAP</text>
<text x="64.4" y="114.2">CAP</text>
<text x="198.5" y="116.1">R242</text>
<text x="198.5" y="119.8">47R</text>
<text x="210.2" y="114.2">C36</text>
<text x="210.2" y="116.6">CAP</text>
<text x="227.4" y="114.5">10K</text>
<text x="245.5" y="114.5">U9</text>
<text x="27.5" y="121.5">R411</text>
<text x="27.5" y="123.9">150R</text>
<text x="198.5" y="123.1">R185</text>
<text x="167.9" y="130.9">KEY</text>
<text x="198.5" y="126.9">47R</text>
<text x="198.5" y="130.7">C37</text>
<text x="210.2" y="128.3">C35</text>
<text x="210.2" y="130.7">CAP</text>
<text x="227.4" y="126.2">R158</text>
<text x="227.4" y="128.5">10K</text>
<text x="240.8" y="128.5">SN75176</text>
<text x="29.1" y="137.3">R97</text>
<text x="198.5" y="133">CAP</text>
<text x="29.1" y="141">4.7K</text>
<text x="114.6" y="142.6">R381</text>
<text x="135.7" y="140.3">R384</text>
<text x="135.7" y="142.6">4.7K</text>
<text x="241.6" y="140.3">R156</text>
<text x="241.6" y="142.6">5.1K</text>
<text x="27.5" y="147.3">R65</text>
<text x="27.5" y="149.7">4.7K</text>
<text x="52.7" y="145">U4</text>
<text x="95" y="145">U1</text>
<text x="114.6" y="145">4.7K</text>
<text x="243.2" y="146.7">R157</text>
<text x="264.3" y="145">Q8</text>
<text x="264.3" y="147.3">NPN</text>
<text x="116.2" y="153.7">R92</text>
<text x="137.3" y="152">Q12</text>
<text x="137.3" y="154.4">NPN</text>
<text x="243.2" y="150.4">5.1K</text>
<text x="116.2" y="157.4">470R</text>
<text x="27.5" y="166.1">R62</text>
<text x="39.3" y="166.1">R96</text>
<text x="95" y="166.1">HC08</text>
<text x="27.5" y="168.5">4.7K</text>
<text x="39.3" y="168.5">4.7K</text>
<text x="52.7" y="168.5">4044</text>
<text x="55" y="177.1">R112</text>
<text x="76.2" y="177.1">R445</text>
<text x="247.9" y="177.9">2945001004</text>
<text x="29.1" y="184.7">C1</text>
<text x="40.9" y="184.7">C2</text>
<text x="55" y="180.9">100R</text>
<text x="66.8" y="184.7">C31</text>
<text x="76.2" y="180.9">1.2K</text>
<text x="76.2" y="184.7">C197</text>
<text x="29.1" y="187">CAP</text>
<text x="40.9" y="187">CAP</text>
<text x="66.8" y="187">CAP</text>
<text x="76.2" y="187">CAP</text>
<text x="266.7" y="192">李和明</text>
<text x="266.7" y="189.6">2/4</text>
</g>
<g font-size="2.1">
<text x="14.3" y="42.8">D</text>
<text x="280.1" y="42.8">D</text>
<text x="14.3" y="87.5">C</text>
<text x="280.1" y="87.5">C</text>
<text x="164.6" y="115.6">1</text>
<text x="164.6" y="118">3</text>
<text x="172.6" y="115.6">2</text>
<text x="172.6" y="118">4</text>
<text x="242.2" y="118">5</text>
<text x="247.9" y="118">4</text>
<text x="164.6" y="120.3">5</text>
<text x="164.6" y="122.7">7</text>
<text x="164.6" y="125">9</text>
<text x="171.4" y="125">10</text>
<text x="172.6" y="120.3">6</text>
<text x="172.6" y="122.7">8</text>
<text x="242.2" y="120.3">6</text>
<text x="242.2" y="122.7">7</text>
<text x="242.2" y="125">8</text>
<text x="247.9" y="125">1</text>
<text x="247.9" y="122.7">2</text>
<text x="247.9" y="120.3">3</text>
<text x="164.6" y="127.4">11</text>
<text x="171.4" y="127.4">12</text>
<text x="14.3" y="132.1">B</text>
<text x="280.1" y="132.1">B</text>
<text x="51.7" y="148.5">1</text>
<text x="56.2" y="148.5">16</text>
<text x="94.1" y="148.5">1</text>
<text x="98.6" y="148.5">14</text>
<text x="51.7" y="150.9">2</text>
<text x="51.7" y="153.2">3</text>
<text x="51.7" y="155.5">4</text>
<text x="56.2" y="155.5">13</text>
<text x="56.2" y="153.2">14</text>
<text x="56.2" y="150.9">15</text>
<text x="94.1" y="150.9">2</text>
<text x="94.1" y="153.2">3</text>
<text x="94.1" y="155.5">4</text>
<text x="98.6" y="155.5">11</text>
<text x="98.6" y="153.2">12</text>
<text x="98.6" y="150.9">13</text>
<text x="51.7" y="157.9">5</text>
<text x="51.7" y="160.3">6</text>
<text x="56.2" y="160.3">11</text>
<text x="56.2" y="157.9">12</text>
<text x="94.1" y="157.9">5</text>
<text x="94.1" y="160.3">6</text>
<text x="98.6" y="157.9">10</text>
<text x="99.7" y="160.3">9</text>
<text x="51.7" y="162.6">7</text>
<text x="51.7" y="164.9">8</text>
<text x="56.2" y="162.6">10</text>
<text x="57.4" y="164.9">9</text>
<text x="94.1" y="162.6">7</text>
<text x="99.7" y="162.6">8</text>
<text x="14.3" y="176.7">A</text>
<text x="197.3" y="175.5">Title</text>
<text x="280.1" y="176.7">A</text>
<text x="197.3" y="182.6">Size</text>
<text x="209" y="182.6">Number</text>
<text x="256.1" y="182.6">Revision</text>
<text x="197.3" y="189.6">Date:</text>
<text x="197.3" y="192">File:</text>
<text x="198.5" y="186.1">A4</text>
<text x="207.9" y="189.6">14-Jan-2012</text>
<text x="207.9" y="192">D:\变频器\tu20111110\台湾变频器图纸.ddb</text>
<text x="244.3" y="189.6">Sheet</text>
<text x="244.3" y="192">Drawn By:</text>
<text x="250.9" y="189.6">of</text>
</g>
</svg>
